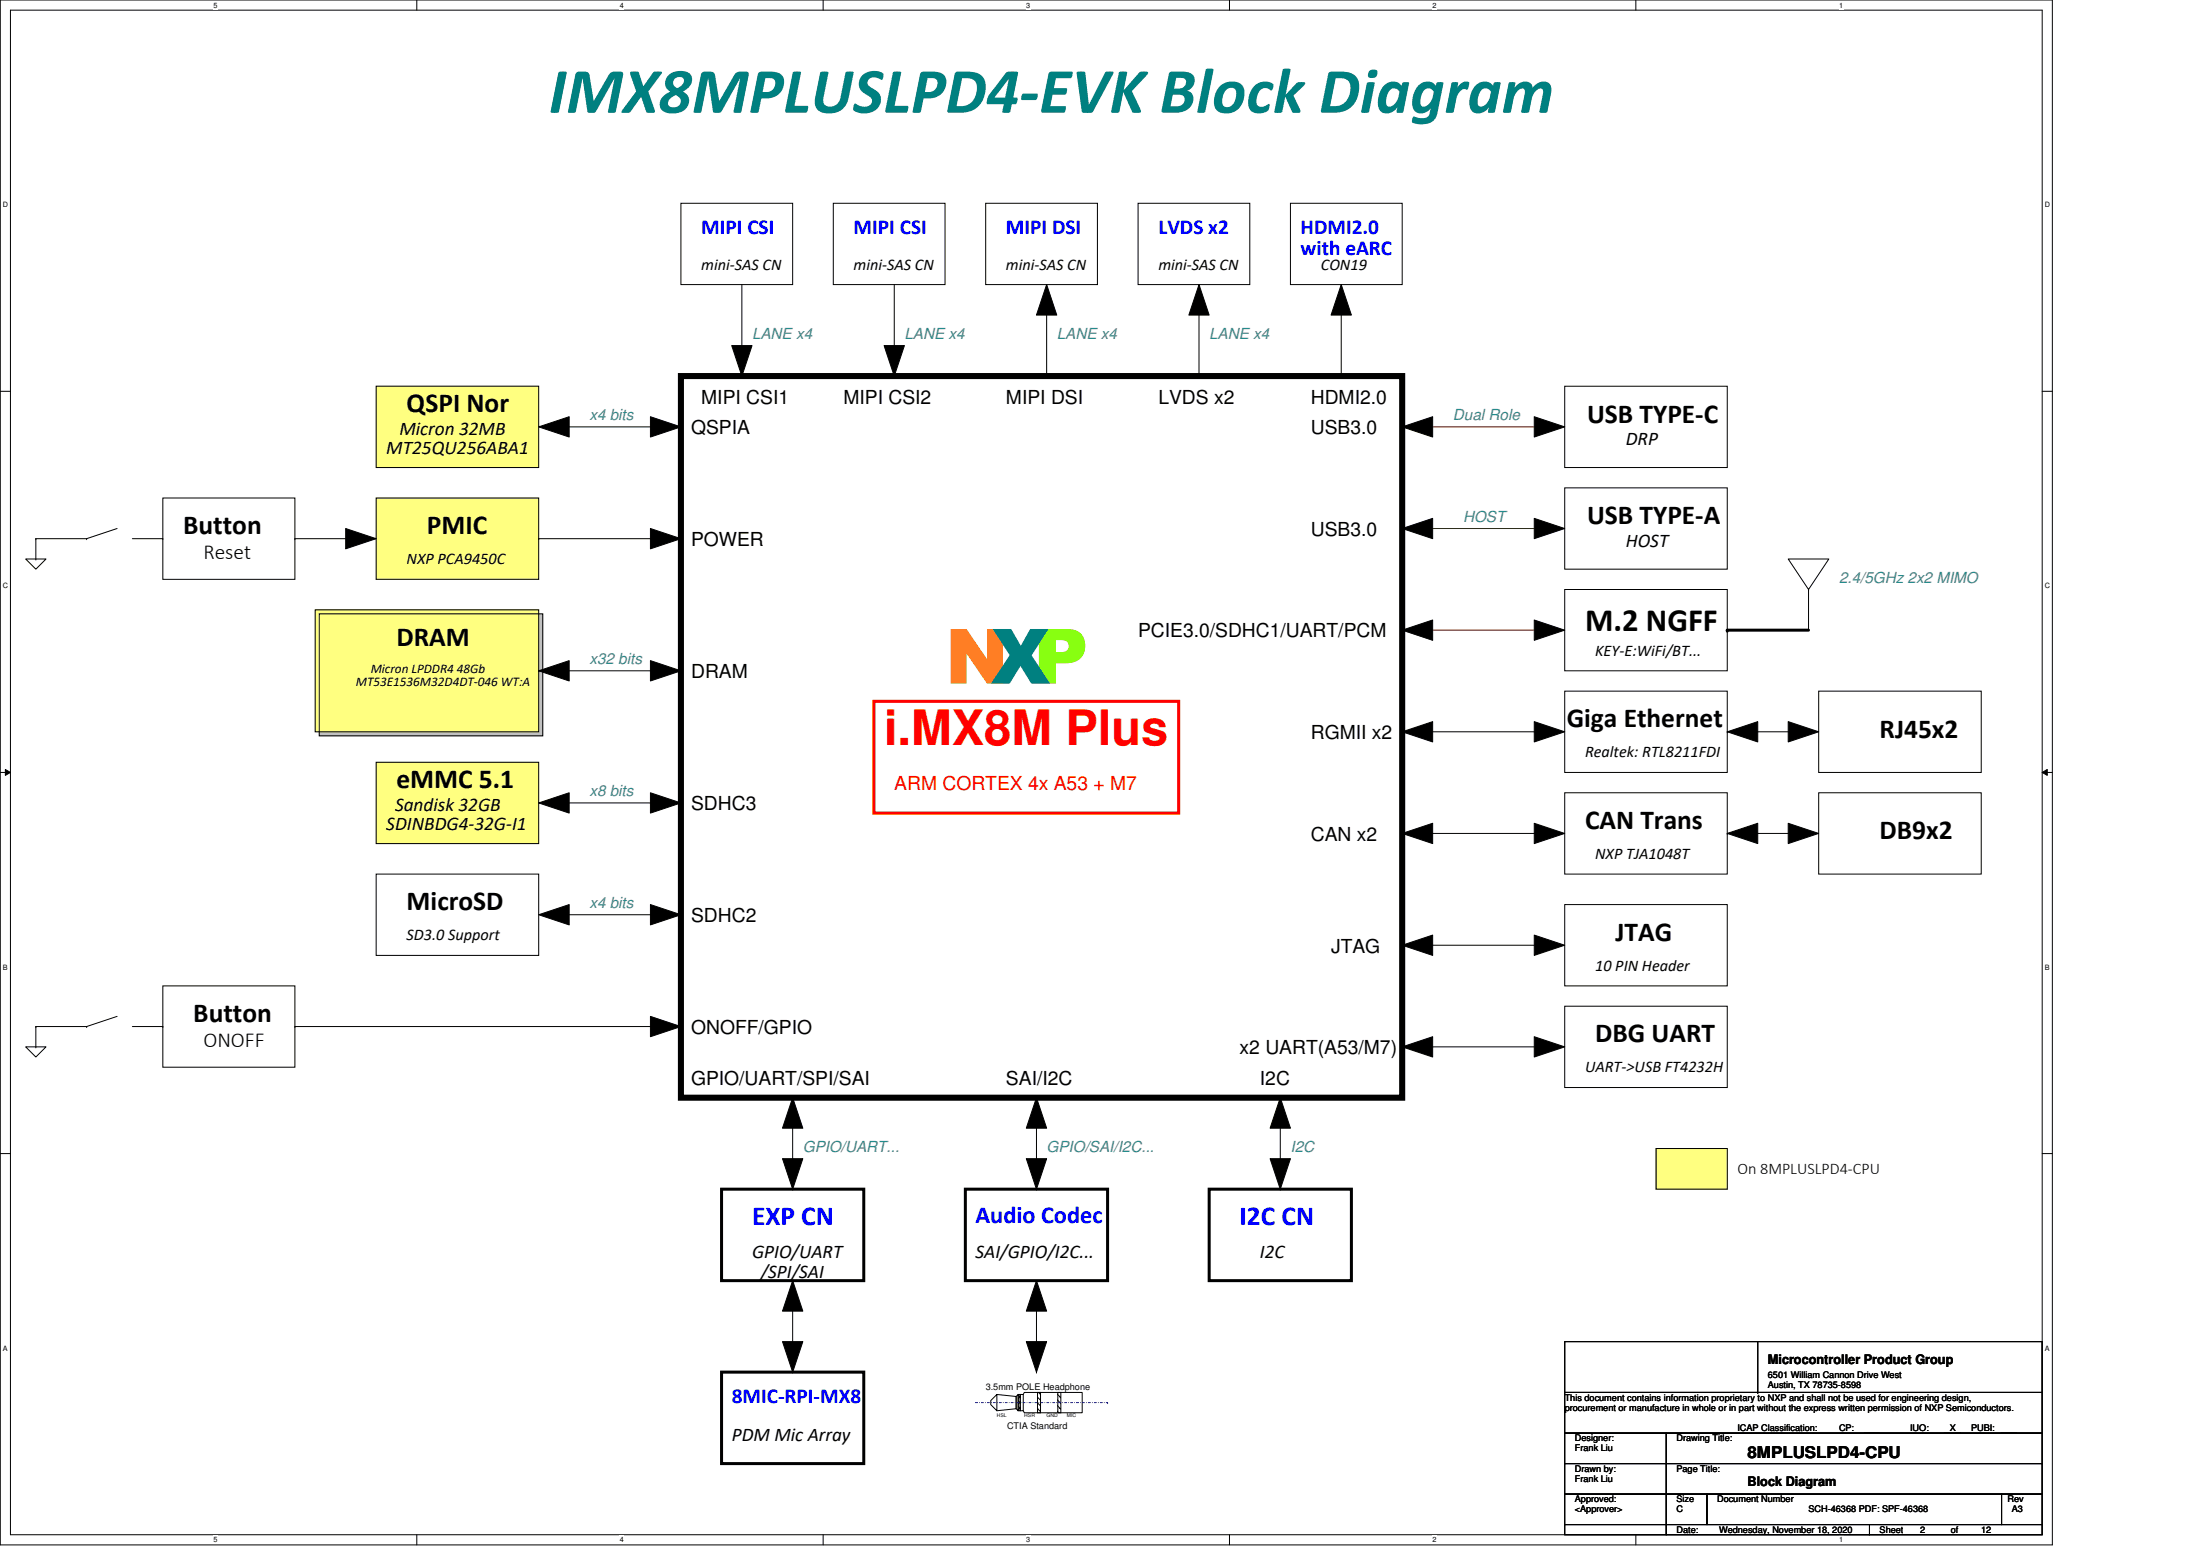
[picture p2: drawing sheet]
<svg xmlns="http://www.w3.org/2000/svg" width="297mm" height="210mm" viewBox="0 0 297 210" stroke-linecap="round" stroke-linejoin="round" font-family="sans-serif">
<path d="M0 0h277.1v208.5h-277.1zM1.4 1.4h274.3v205.7h-274.3z" fill="none" stroke="#000" stroke-width=".14"/>
<g fill="#fff">
<path d="M28.8 .1h.6v1.1h-.6z"/>
<path d="M28.8 207.3h.6v1.1h-.6z"/>
</g>
<path d="M56.3 0v1.4M56.3 207.1v1.4" fill="none" stroke="#000" stroke-width=".14"/>
<g fill="#fff">
<path d="M83.7 .1h.6v1.1h-.6z"/>
<path d="M83.7 207.3h.6v1.1h-.6z"/>
</g>
<path d="M111.1 0v1.4M111.1 207.1v1.4" fill="none" stroke="#000" stroke-width=".14"/>
<g fill="#fff">
<path d="M138.6 .1h.5v1.1h-.5z"/>
<path d="M138.6 207.3h.5v1.1h-.5z"/>
</g>
<path d="M166 0v1.4M166 207.1v1.4" fill="none" stroke="#000" stroke-width=".14"/>
<g fill="#fff">
<path d="M193.4 .1h.6v1.1h-.6z"/>
<path d="M193.4 207.3h.6v1.1h-.6z"/>
</g>
<path d="M220.9 0v1.4M220.9 207.1v1.4" fill="none" stroke="#000" stroke-width=".14"/>
<g fill="#fff">
<path d="M248.3 .1h.5v1.1h-.5z"/>
<path d="M248.3 207.3h.5v1.1h-.5z"/>
<path d="M.4 27.1h.7v1.1h-.7z"/>
<path d="M276.1 27.1h.7v1.1h-.7z"/>
<path d="M.4 78.5h.7v1.1h-.7z"/>
<path d="M276.1 78.5h.7v1.1h-.7z"/>
</g>
<path d="M0 52.8h1.4M275.7 52.8h1.4" fill="none" stroke="#000" stroke-width=".14"/>
<g fill="#fff">
<path d="M.4 130h.6v1.1h-.6z"/>
<path d="M276.1 130h.6v1.1h-.6z"/>
</g>
<path d="M0 104.2h1.4M.7 103.8l.7 .4-.7 .4zM275.7 104.2l.7-.4v.8zM275.7 104.2h1.4" fill="none" stroke="#000" stroke-width=".14"/>
<path d="M.7 103.8l.7 .4-.7 .4zM275.7 104.2l.7-.4v.8z" fill="#000"/>
<g fill="#fff">
<path d="M.4 181.4h.6v1.1h-.6z"/>
<path d="M276.1 181.4h.6v1.1h-.6z"/>
</g>
<path d="M211.3 79.6h21.9v10.9h-21.9zM0 155.7h1.4M275.7 155.7h1.4" fill="none" stroke="#000" stroke-width=".14"/>
<path d="M50.8 102.9h21.9v10.9h-21.9z" fill-rule="evenodd" fill="#ffff80"/>
<path d="M50.8 102.9h21.9v10.9h-21.9z" fill="none" stroke="#ffff80" stroke-width=".14"/>
<path d="M91.9 27.4h15.1v11h-15.1zM153.7 27.4h15v11h-15zM174.2 27.4h15.1v11h-15.1zM50.8 118h21.9v10.9h-21.9zM211.3 107h21.9v11h-21.9zM211.3 135.8h21.9v11h-21.9z" fill="none" stroke="#000" stroke-width=".14"/>
<path d="M163.3 160.5h19.2v12.3h-19.2z" fill="none" stroke="#000" stroke-width=".41"/>
<path d="M43.1 82.8h30.2v16.5h-30.2z" fill-rule="evenodd" fill="#c0c0c0"/>
<path d="M43.1 82.8h30.2v16.5h-30.2z" fill="none" stroke="#c0c0c0" stroke-width=".14"/>
<path d="M211.3 122.1h21.9v10.9h-21.9z" fill="none" stroke="#000" stroke-width=".14"/>
<path d="M50.8 67.2h21.9v11h-21.9z" fill-rule="evenodd" fill="#ffff80"/>
<path d="M50.8 67.2h21.9v11h-21.9z" fill="none" stroke="#ffff80" stroke-width=".14"/>
<path d="M112.5 27.4h15.1v11h-15.1zM211.3 52.1h21.9v11h-21.9zM211.3 65.8h21.9v11h-21.9z" fill="none" stroke="#000" stroke-width=".14"/>
<path d="M130.3 160.5h19.2v12.3h-19.2z" fill="none" stroke="#000" stroke-width=".41"/>
<path d="M42.6 82.3h30.1v16.5h-30.1z" fill-rule="evenodd" fill="#ffff80"/>
<path d="M42.6 82.3h30.1v16.5h-30.1z" fill="none" stroke="#ffff80" stroke-width=".14"/>
<path d="M50.8 67.2h21.9v11h-21.9zM245.6 107h21.9v11h-21.9z" fill="none" stroke="#000" stroke-width=".14"/>
<path d="M50.8 52.1h21.9v11h-21.9z" fill-rule="evenodd" fill="#ffff80"/>
<path d="M50.8 52.1h21.9v11h-21.9z" fill="none" stroke="#ffff80" stroke-width=".14"/>
<path d="M233.2 85h11M97.4 160.5h19.2v12.3h-19.2zM140.3 187.9v2.8M143 187.9v2.8" fill="none" stroke="#000" stroke-width=".41"/>
<g fill="none" stroke="#000" stroke-width=".14">
<path d="M100.2 38.4v12.3M120.7 38.4v12.3M133.1 27.4h15.1v11h-15.1zM141.3 38.4l1.4 4.1h-2.8zM141.3 38.4v12.3M161.9 38.4l1.4 4.1h-2.8zM161.9 38.4v12.3M181.1 38.4l1.4 4.1h-2.8zM181.1 38.4v12.3M50.8 52.1h21.9v11h-21.9zM72.7 57.6l4.1-1.4v2.8zM74.1 57.6h.1"/>
<path d="M74.1 57.6h17.8M87.8 56.2l4.1 1.4-4.1 1.4zM98.8 46.6h2.7l-1.3 4.1zM100.2 50.7h.1M119.4 46.6h2.7l-1.4 4.1zM120.7 50.7h.1M141.3 50.7h.1M161.9 50.7h.1M181.1 50.7h.1M189.3 57.6l4.1-1.4v2.8zM207.2 56.2l4.1 1.4-4.1 1.4zM3.5 75.4h2.7l-1.4 1.4z"/>
<path d="M4.8 72.7h.1M4.8 75.4h.1M4.8 72.7h6.9M4.8 72.7v2.7M11.7 72.7h.1M15.8 71.3l-4.1 1.4M17.9 72.7h4.1M22 67.2h17.8v11h-17.8zM22 72.7h.1M39.8 72.7h.1M39.8 72.7h11M46.7 71.3l4.1 1.4-4.1 1.4z"/>
<path d="M72.7 72.7h.1M72.7 72.7h19.2M87.8 71.3l4.1 1.4-4.1 1.4zM189.3 71.3l4.1-1.3v2.7zM207.2 70l4.1 1.3-4.1 1.4zM244.2 79.6h.1M244.2 79.6v5.4M42.6 82.3h30.1v16.5h-30.1zM43.1 82.8h30.2v16.5h-30.2zM72.7 90.5l4.1-1.3v2.7zM72.7 90.5h.1M72.7 90.5h17.9"/>
<path d="M87.8 89.2l4.1 1.3-4.1 1.4zM189.3 85l4.1-1.3v2.7zM207.2 83.7l4.1 1.3-4.1 1.4zM50.8 102.9h21.9v10.9h-21.9zM72.7 108.4l4.1-1.4v2.7zM74.1 108.4h.1M74.1 108.4h17.8M87.8 107l4.1 1.4-4.1 1.3zM189.3 112.5l4.1-1.4v2.7zM192.1 112.5h.1M192.1 112.5h16.4M207.2 111.1l4.1 1.4-4.1 1.3z"/>
<path d="M233.2 112.5l4.1-1.4v2.7zM233.2 112.5h.1M233.2 112.5h9.6M241.4 111.1l4.2 1.4-4.2 1.3zM4.8 138.5h.1M4.8 138.5v2.8M4.8 138.5h6.9M11.7 138.5h.1M15.8 137.2l-4.1 1.3M17.9 138.5h4.1M22 133h17.8v11h-17.8zM22 138.5h.1"/>
<path d="M39.8 138.5h.1M39.8 138.5h50.8M72.7 123.4l4.1-1.3v2.7zM74.1 123.4h.1M74.1 123.4h17.8M87.8 122.1l4.1 1.3-4.1 1.4zM87.8 137.2l4.1 1.3-4.1 1.4zM189.3 127.6l4.1-1.4v2.7zM189.3 127.6h.1M189.3 127.6h17.9M207.2 126.2l4.1 1.4-4.1 1.3zM207.2 139.9l4.1 1.4-4.1 1.3z"/>
<path d="M4.8 141.3h.1M105.7 156.4h2.7l-1.4 4.1zM107 148.1l1.4 4.1h-2.7zM107 148.1v12.4M138.6 156.4h2.7l-1.4 4.1zM139.9 148.1l1.4 4.1h-2.7zM139.9 148.1v12.4M171.5 156.4h2.7l-1.3 4.1zM172.9 148.1l1.3 4.1h-2.7zM172.9 148.1v12.4M189.3 141.3l4.1-1.4v2.7zM189.3 141.3h.1"/>
<path d="M189.3 141.3h17.9M223.6 155h9.6v5.5h-9.6zM107 160.5h.1M139.9 172.8l1.4 4.1h-2.7zM139.9 160.5h.1M139.9 172.8v12.4M172.9 160.5h.1M134.6 188.2v2.2l-.8-.8v-.6zM134.6 188.2l2.6 .3v1.6l-2.6 .3M137.5 188.2h.2v2.2h-.2zM137.5 188.2v2.2l-.3-.3v-1.6zM137.7 188.2h.5v2.2h-.5z"/>
<path d="M138.2 188.2l.1-.3h7.8v2.8h-7.8l-.1-.3M138.6 181.1h2.7l-1.4 4.1zM139.9 185.2h.1M140.1 187.9h.4v2.8h-.4zM142.8 187.9h.4v2.8h-.4z"/>
</g>
<path d="M91.9 50.7h97.4v97.4h-97.4z" fill="none" stroke="#ff8000" stroke-width=".14"/>
<path d="M137.6 188.2v2.2" fill="none" stroke="#000" stroke-width=".27"/>
<g fill="#000">
<path d="M141.3 38.4l1.4 4.1h-2.8z" fill-rule="evenodd"/>
<path d="M161.9 38.4l1.4 4.1h-2.8z" fill-rule="evenodd"/>
<path d="M181.1 38.4l1.4 4.1h-2.8z" fill-rule="evenodd"/>
<path d="M72.7 57.6l4.1-1.4v2.8z" fill-rule="evenodd"/>
<path d="M87.8 56.2l4.1 1.4-4.1 1.4z" fill-rule="evenodd"/>
<path d="M98.8 46.6h2.7l-1.3 4.1z" fill-rule="evenodd"/>
<path d="M119.4 46.6h2.7l-1.4 4.1z" fill-rule="evenodd"/>
<path d="M189.3 57.6l4.1-1.4v2.8z" fill-rule="evenodd"/>
<path d="M207.2 56.2l4.1 1.4-4.1 1.4z" fill-rule="evenodd"/>
<path d="M46.7 71.3l4.1 1.4-4.1 1.4z" fill-rule="evenodd"/>
<path d="M87.8 71.3l4.1 1.4-4.1 1.4z" fill-rule="evenodd"/>
<path d="M189.3 71.3l4.1-1.3v2.7z" fill-rule="evenodd"/>
<path d="M207.2 70l4.1 1.3-4.1 1.4z" fill-rule="evenodd"/>
<path d="M72.7 90.5l4.1-1.3v2.7z" fill-rule="evenodd"/>
<path d="M87.8 89.2l4.1 1.3-4.1 1.4z" fill-rule="evenodd"/>
<path d="M189.3 85l4.1-1.3v2.7z" fill-rule="evenodd"/>
<path d="M207.2 83.7l4.1 1.3-4.1 1.4z" fill-rule="evenodd"/>
<path d="M72.7 108.4l4.1-1.4v2.7z" fill-rule="evenodd"/>
<path d="M87.8 107l4.1 1.4-4.1 1.3z" fill-rule="evenodd"/>
<path d="M189.3 112.5l4.1-1.4v2.7z" fill-rule="evenodd"/>
<path d="M207.2 111.1l4.1 1.4-4.1 1.3z" fill-rule="evenodd"/>
<path d="M233.2 112.5l4.1-1.4v2.7z" fill-rule="evenodd"/>
<path d="M241.4 111.1l4.2 1.4-4.2 1.3z" fill-rule="evenodd"/>
<path d="M72.7 123.4l4.1-1.3v2.7z" fill-rule="evenodd"/>
<path d="M87.8 122.1l4.1 1.3-4.1 1.4z" fill-rule="evenodd"/>
<path d="M87.8 137.2l4.1 1.3-4.1 1.4z" fill-rule="evenodd"/>
<path d="M189.3 127.6l4.1-1.4v2.7z" fill-rule="evenodd"/>
<path d="M207.2 126.2l4.1 1.4-4.1 1.3z" fill-rule="evenodd"/>
<path d="M107 148.1l1.4 4.1h-2.7z" fill-rule="evenodd"/>
<path d="M139.9 148.1l1.4 4.1h-2.7z" fill-rule="evenodd"/>
<path d="M172.9 148.1l1.3 4.1h-2.7z" fill-rule="evenodd"/>
<path d="M189.3 141.3l4.1-1.4v2.7z" fill-rule="evenodd"/>
<path d="M207.2 139.9l4.1 1.4-4.1 1.3z" fill-rule="evenodd"/>
<path d="M105.7 156.4h2.7l-1.4 4.1z" fill-rule="evenodd"/>
<path d="M138.6 156.4h2.7l-1.4 4.1z" fill-rule="evenodd"/>
<path d="M139.9 172.8l1.4 4.1h-2.7z" fill-rule="evenodd"/>
<path d="M171.5 156.4h2.7l-1.3 4.1z" fill-rule="evenodd"/>
<path d="M138.6 181.1h2.7l-1.4 4.1z" fill-rule="evenodd"/>
</g>
<path d="M189.3 57.6h.1M189.3 57.6h17.9M189.3 71.3h.1M189.3 71.3h17.9M189.3 85h.1M189.3 85h17.9" fill="none" stroke="#800000" stroke-width=".14"/>
<path d="M118 94.6h41.1v15.1h-41.1z" fill="none" stroke="#f00" stroke-width=".41"/>
<circle cx="233.2" cy="85" r=".2" fill="#000"/>
<path d="M91.9 50.7h97.4v97.4h-97.4z" fill="none" stroke="#000" stroke-width=".82"/>
<path d="M131.7 189.3h17.8M149.5 189.3h.1" fill="none" stroke="#0000a0" stroke-width=".14" stroke-dasharray=".3 .3 0 .3"/>
<path d="M223.6 155h9.6v5.5h-9.6z" fill-rule="evenodd" fill="#ffff80"/>
<path d="M223.6 155h9.6v5.5h-9.6z" fill="none" stroke="#ffff80" stroke-width=".14"/>
<g fill="none" stroke="#000" stroke-width=".14">
<path d="M241.4 75.4h5.5l-2.7 4.2zM189.3 98.8l4.1-1.4v2.7zM192.1 98.8h.1M192.1 98.8h16.4M207.2 97.4l4.1 1.4-4.1 1.3zM211.3 93.3h21.9v10.9h-21.9zM233.2 98.8l4.1-1.4v2.7zM233.2 98.8h.1M233.2 98.8h9.6M241.4 97.4l4.2 1.4-4.2 1.3zM245.6 93.3h21.9v10.9h-21.9zM3.5 141.3h2.7l-1.4 1.3z"/>
<path d="M223.6 155h9.6v5.5h-9.6zM107 172.8l1.4 4.1h-2.7zM107 172.8v12.4M105.7 181.1h2.7l-1.4 4.1zM107 185.2h.1M211.3 193.4h13.7v4.1h-13.7zM211.3 197.5h13.7v4.1h-13.7zM211.3 187.9h64.4v5.5h-64.4zM211.3 181.1h64.4v6.8h-64.4zM225 193.4h50.7v4.1h-50.7zM225 197.5h50.7v4.1h-50.7zM237.3 187.9h.1"/>
<path d="M237.3 181.1v6.8M211.3 201.6h13.7v4.1h-13.7zM211.3 205.7h13.7v1.4h-13.7zM225 201.6h5.5v4.1h-5.5zM225 205.7h27.4v1.4h-27.4zM230.5 201.6h39.7v4.1h-39.7zM252.4 205.7h23.3v1.4h-23.3zM270.2 201.6h5.5v4.1h-5.5z"/>
</g>
<g fill="#000">
<path d="M189.3 98.8l4.1-1.4v2.7z" fill-rule="evenodd"/>
<path d="M207.2 97.4l4.1 1.4-4.1 1.3z" fill-rule="evenodd"/>
<path d="M233.2 98.8l4.1-1.4v2.7z" fill-rule="evenodd"/>
<path d="M241.4 97.4l4.2 1.4-4.2 1.3z" fill-rule="evenodd"/>
<path d="M107 172.8l1.4 4.1h-2.7z" fill-rule="evenodd"/>
<path d="M105.7 181.1h2.7l-1.4 4.1z" fill-rule="evenodd"/>
</g>
<path d="M97.4 185.2h19.2v12.3h-19.2z" fill="none" stroke="#000" stroke-width=".41"/>
<text font-size="10.3" fill="#ff8000" x="127.6" y="92.2">NXP</text>
<text font-size="8.8" fill="#008080" x="74.1" y="15.2">IMX8MPLUSLPD4‐EVK Block Diagram</text>
<text font-size="6.6" fill="#f00" x="119.4" y="100.6">i.MX8M Plus</text>
<text font-size="4.4" x="214" y="85.1">M.2 NGFF</text>
<g font-size="3.7">
<text x="54.9" y="55.6">QSPI Nor</text>
<text x="214.3" y="57">USB TYPE-C</text>
<text x="214.3" y="70.7">USB TYPE-A</text>
<text x="24.7" y="72.1">Button</text>
<text x="57.6" y="72.1">PMIC</text>
<text x="53.5" y="87.2">DRAM</text>
<text x="211.5" y="98.2">Giga Ethernet</text>
<text x="253.8" y="99.5">RJ45x2</text>
<text x="53.5" y="106.4">eMMC 5.1</text>
<text x="214" y="111.9">CAN Trans</text>
<text x="253.8" y="113.3">DB9x2</text>
<text x="54.9" y="122.9">MicroSD</text>
<text x="218.1" y="127">JTAG</text>
<text x="26.1" y="137.9">Button</text>
<text x="215.4" y="140.7">DBG UART</text>
</g>
<g font-size="3.7" fill="#00f">
<text x="101.5" y="165.4">EXP CN</text>
<text x="167.4" y="165.4">I2C CN</text>
</g>
<text font-size="3.3" fill="#00f" x="131.7" y="165">Audio Codec</text>
<g font-size="2.9" fill="#00f">
<text x="94.7" y="31.5">MIPI CSI</text>
<text x="115.3" y="31.5">MIPI CSI</text>
<text x="135.8" y="31.5">MIPI DSI</text>
<text x="156.4" y="31.5">LVDS x2</text>
<text x="175.6" y="31.5">HDMI2.0</text>
<text x="175.6" y="34.4">with eARC</text>
<text x="98.8" y="189.3">8MIC-RPI-MX8</text>
</g>
<g font-size="2.9">
<text x="27.5" y="75.4">Reset</text>
<text x="27.5" y="141.3">ONOFF</text>
</g>
<g font-size="2.6">
<text x="53.9" y="58.7">Micron 32MB</text>
<text x="93.3" y="58.6">QSPIA</text>
<text x="94.7" y="54.5">MIPI CSI1</text>
<text x="113.9" y="54.5">MIPI CSI2</text>
<text x="135.8" y="54.5">MIPI DSI</text>
<text x="156.4" y="54.5">LVDS x2</text>
<text x="177" y="54.5">HDMI2.0</text>
<text x="177" y="58.6">USB3.0</text>
<text x="52.2" y="61.3">MT25QU256ABA1</text>
<text x="219.5" y="60.1">DRP</text>
<text x="93.3" y="73.7">POWER</text>
<text x="177" y="72.3">USB3.0</text>
<text x="219.5" y="73.8">HOST</text>
<text x="153.7" y="86">PCIE3.0/SDHC1/UART/PCM</text>
<text x="93.3" y="91.5">DRAM</text>
<text x="177" y="99.7">RGMII x2</text>
<text x="52.2" y="112.1">SDINBDG4-32G-I1</text>
<text x="53.3" y="109.5">Sandisk 32GB</text>
<text x="93.3" y="109.3">SDHC3</text>
<text x="177" y="113.5">CAN x2</text>
<text x="93.3" y="124.4">SDHC2</text>
<text x="179.7" y="128.5">JTAG</text>
<text x="93.3" y="139.5">ONOFF/GPIO</text>
<text x="167.4" y="142.3">x2 UART(A53/M7)</text>
<text x="93.3" y="146.4">GPIO/UART/SPI/SAI</text>
<text x="135.8" y="146.4">SAI/I2C</text>
<text x="170.1" y="146.4">I2C</text>
<text x="101.5" y="169.8">GPIO/UART</text>
<text x="102.7" y="172.4">/SPI/SAI</text>
<text x="131.7" y="169.8">SAI/GPIO/I2C...</text>
<text x="170.1" y="169.8">I2C</text>
<text x="98.8" y="194.5">PDM Mic Array</text>
</g>
<text font-size="2.6" fill="#f00" x="120.7" y="106.6">ARM CORTEX 4x A53 + M7</text>
<g font-size="2.2">
<text x="94.7" y="36.4">mini-SAS CN</text>
<text x="115.3" y="36.4">mini-SAS CN</text>
<text x="135.8" y="36.4">mini-SAS CN</text>
<text x="156.4" y="36.4">mini-SAS CN</text>
<text x="178.3" y="36.4">CON19</text>
<text x="54.9" y="76.1">NXP PCA9450C</text>
<text x="215.4" y="88.5">KEY-E:WiFi/BT...</text>
<text x="214" y="102.2">Realtek: RTL8211FDI</text>
<text x="215.4" y="115.9">NXP TJA1048T</text>
<text x="54.9" y="126.9">SD3.0 Support</text>
<text x="215.4" y="131">10 PIN Header</text>
<text x="214" y="144.7">UART-&gt;USB FT4232H</text>
<text x="234.6" y="158.4">On 8MPLUSLPD4-CPU</text>
<text x="236" y="196.7">8MPLUSLPD4-CPU</text>
</g>
<g font-size="2.1" fill="#408080">
<text x="101.5" y="45.8">LANE x4</text>
<text x="122.1" y="45.8">LANE x4</text>
<text x="142.7" y="45.8">LANE x4</text>
<text x="163.3" y="45.8">LANE x4</text>
<text x="79.6" y="56.7">x4 bits</text>
<text x="196.2" y="56.7">Dual Role</text>
<text x="197.5" y="70.4">HOST</text>
<text x="248.3" y="78.7">2.4/5GHz 2x2 MIMO</text>
<text x="79.6" y="89.6">x32 bits</text>
<text x="79.6" y="107.5">x8 bits</text>
<text x="79.6" y="122.6">x4 bits</text>
<text x="108.4" y="155.5">GPIO/UART...</text>
<text x="141.3" y="155.5">GPIO/SAI/I2C...</text>
<text x="174.2" y="155.5">I2C</text>
</g>
<g font-size="1.8">
<text x="48" y="92.6">MT53E1536M32D4DT-046 WT:A</text>
<text x="50.1" y="90.8">Micron LPDDR4 48Gb</text>
<text x="238.7" y="184">Microcontroller Product Group</text>
<text x="236" y="200.5">Block Diagram</text>
</g>
<g font-size="1.2">
<text x="238.7" y="186">6501 William Cannon Drive West</text>
<text x="133.1" y="187.6">3.5mm POLE Headphone</text>
<text x="211.3" y="189">This document contains information proprietary to NXP and shall not be used for engineering design,</text>
<text x="211.3" y="190.4">procurement or manufacture in whole or in part without the express written permission of NXP Semiconductors.</text>
<text x="238.7" y="187.3">Austin, TX 78735-8598</text>
<text x="136" y="192.9">CTIA Standard</text>
<text x="212.6" y="194.5">Designer:</text>
<text x="212.6" y="195.9">Frank Liu</text>
<text x="226.4" y="194.5">Drawing Title:</text>
<text x="234.6" y="193.1">ICAP Classification:</text>
<text x="248.3" y="193.1">CP:</text>
<text x="251.7" y="193.1">___</text>
<text x="257.9" y="193.1">IUO:</text>
<text x="262.6" y="193.1">_X_</text>
<text x="266.1" y="193.1">PUBI:</text>
<text x="270.2" y="193.1">___</text>
<text x="212.6" y="198.6">Drawn by:</text>
<text x="212.6" y="202.7">Approved:</text>
<text x="212.6" y="200">Frank Liu</text>
<text x="226.4" y="198.6">Page Title:</text>
<text x="226.4" y="202.7">Size</text>
<text x="231.8" y="202.7">Document Number</text>
<text x="271.1" y="202.7">Rev</text>
<text x="212.6" y="204.1">&lt;Approver&gt;</text>
<text x="226.4" y="206.8">Date:</text>
<text x="226.4" y="204.1">C</text>
<text x="232.1" y="206.8">Wednesday, November 18, 2020</text>
<text x="244.2" y="204.1">SCH-46368 PDF: SPF-46368</text>
<text x="253.8" y="206.8">Sheet</text>
<text x="259.3" y="206.8">2</text>
<text x="263.4" y="206.8">of</text>
<text x="267.5" y="206.8">12</text>
<text x="271.6" y="204.1">A3</text>
</g>
<g font-size="1">
<text x="28.8" y="1">5</text>
<text x="83.7" y="1">4</text>
<text x="138.6" y="1">3</text>
<text x="193.4" y="1">2</text>
<text x="248.3" y="1">1</text>
<text x=".4" y="28">D</text>
<text x="276.1" y="28">D</text>
<text x=".4" y="79.4">C</text>
<text x="276.1" y="79.4">C</text>
<text x=".4" y="130.8">B</text>
<text x="276.1" y="130.8">B</text>
<text x=".4" y="182.3">A</text>
<text x="276.1" y="182.3">A</text>
<text x="28.8" y="208.1">5</text>
<text x="83.7" y="208.1">4</text>
<text x="138.6" y="208.1">3</text>
<text x="193.4" y="208.1">2</text>
<text x="248.3" y="208.1">1</text>
</g>
<g font-size=".7">
<text x="134.6" y="191.3">HSL</text>
<text x="138.3" y="191.3">HSR</text>
<text x="141.3" y="191.3">GND</text>
<text x="144.1" y="191.3">MIC</text>
</g>
</svg>
